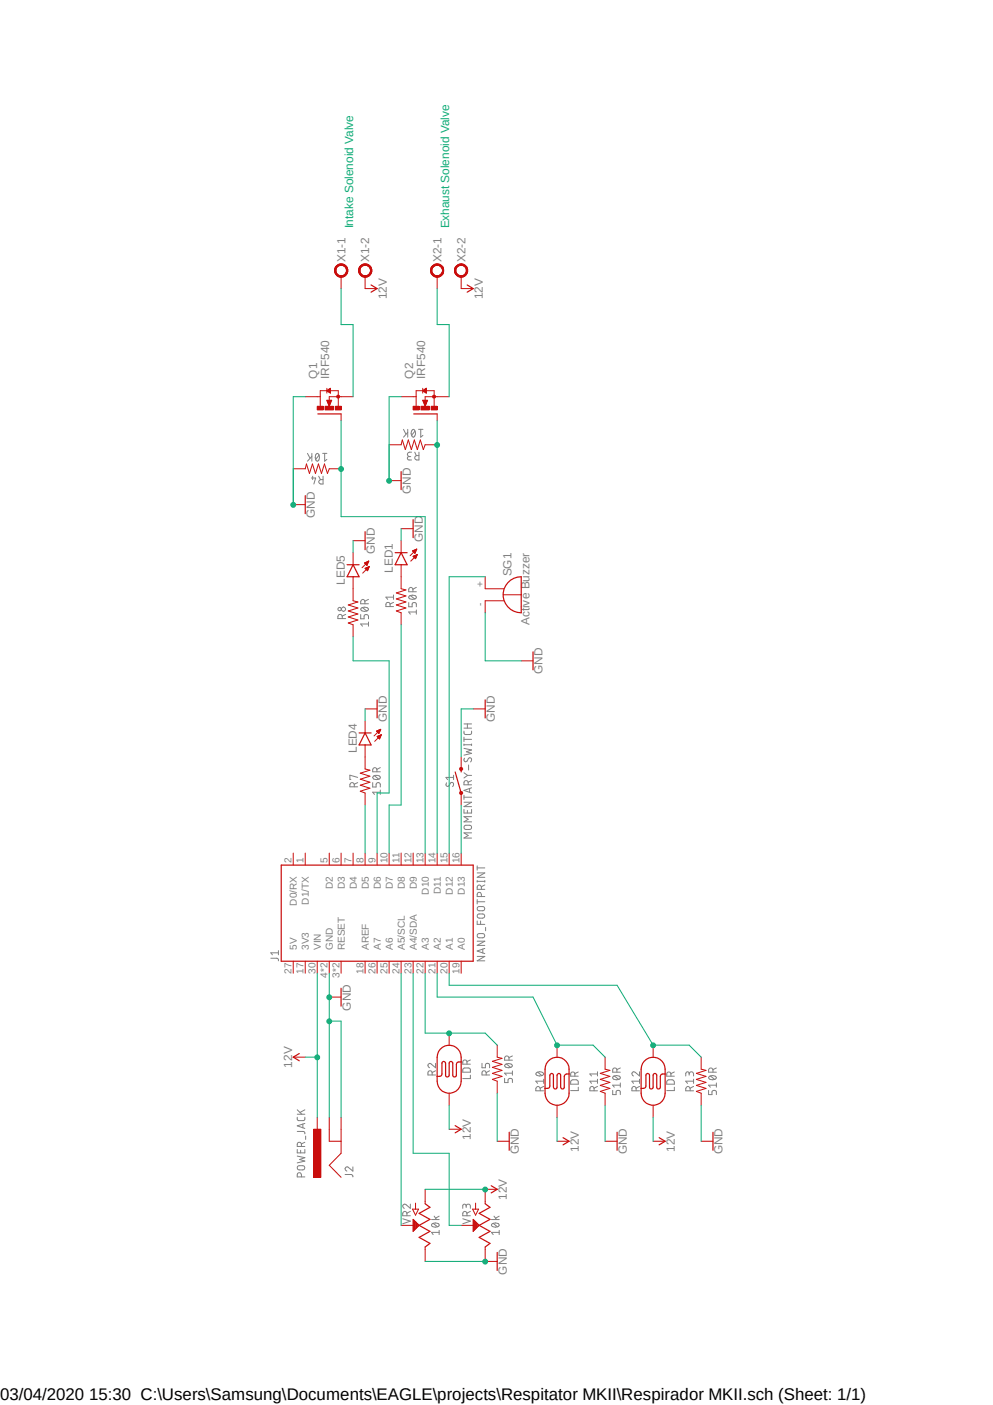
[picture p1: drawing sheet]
<svg xmlns="http://www.w3.org/2000/svg" width="210mm" height="297mm" viewBox="0 0 210 297" stroke-linecap="round" stroke-linejoin="round" font-family="sans-serif">
<path d="M56.4 21l97.1 250M153.5 21l-97.1 250" fill="none" stroke="#fff" stroke-width=".21"/>
<g fill="none" stroke="#808080" stroke-width=".21">
<path d="M65 95.8l.6 1.1M66 95.8v1.7M66 96.5l-1 1M66.9 95.9l.2-.1a.96 .96 0 0 1 0 1.7l-.3-.3-.1-.5zM67.5 96.2l-.7 .9M68.2 95.8h.9M68.7 95.8v1.7l.4-.4M85.3 90.8l.6 1M86.2 90.8v1.6M86.2 91.4l-.9 1M86.9 96.5l-.6 .1a.37 .37 0 0 0-.1 .4 .37 .37 0 0 0 .3 .2h.5M87 95.6h-.4a.47 .47 0 0 0-.5 .5 .47 .47 0 0 0 .5 .4"/>
<path d="M87.2 90.8h.2a.96 .96 0 0 1 0 1.6l-.3-.2a1.13 1.13 0 0 1 .1-1.4zM87.7 95.6l.4 .7M87.8 91.1l-.8 .9M88.5 90.8h1M88.6 95.6v1.6h-.5a.47 .47 0 0 1-.4-.4 .47 .47 0 0 1 .4-.5h.5M89 90.8v1.6l.5-.4M65.9 101h.9l-.4 1.3M66.1 100.7v.7M67.4 100.7l.4 .7M68.3 100.7v1.6h-.4a.47 .47 0 0 1-.5-.4 .47 .47 0 0 1 .5-.5h.4M72.4 130.8v-.5a.47 .47 0 0 0-.5-.4 .47 .47 0 0 0-.4 .4v.5h1.6M73.1 129.9l-.7 .3"/>
<path d="M76.3 129.9v.9h.7v-.5a.49 .49 0 0 1 .5-.4 .49 .49 0 0 1 .4 .4v.5M76.4 128.6l.7-.2a.58 .58 0 0 1 .8 .6l-.8 .2a.56 .56 0 0 1-.7-.6zM76.7 128.4l.9 .8M77.2 127.6v-.4a.45 .45 0 0 0-.5-.5 .45 .45 0 0 0-.4 .5v.4h1.6M77.9 131.9h-1.6l.4 .5M77.9 131.5v.9M77.9 126.7l-.7 .4M82.5 128.2v-.4a.45 .45 0 0 0-.4-.5 .45 .45 0 0 0-.5 .5v.4h1.6M83.2 127.3l-.7 .4M83.2 126.2h-1.6l.4 .5M83.2 125.8v.9M86.4 127.4v.9h.8v-.6a.46 .46 0 0 1 .4-.3 .46 .46 0 0 1 .5 .3v.6"/>
<path d="M86.5 126.1l.7-.3a.58 .58 0 0 1 .8 .6l-.8 .3a.58 .58 0 0 1-.7-.6zM86.8 125.9l.9 .7M87.3 125.1v-.5a.45 .45 0 0 0-.3-.4 .45 .45 0 0 0-.5 .2l-.1 .7h1.7M88.1 129.4h-1.7l.4 .4M88.1 128.9v.9M88.1 124.2l-.8 .3M98.1 154.6l.1 .5 .3 .2 1.1-.1 .1-.6M98.1 155.8v1M98.1 157.3v.3M98.1 158.2l1.6 .3-1.1 .4 1.1 .4-1.6 .3M98.1 157.4h1.6M98.1 156.3h1.6"/>
<path d="M98.1 153.9h1.6M98.1 153h1.6M98.8 153v.9M99.7 157.3v.3M74.9 166.3v-.4a.47 .47 0 0 0-.4-.5 .47 .47 0 0 0-.5 .5v.4h1.6M75.6 164.3l-1.6-.4v.9h.2M75.6 165.4l-.7 .4M78.8 165.4v1h.7l.1-.7 .3-.3 .5 .3v.7M78.9 164.2l.7-.3a.58 .58 0 0 1 .8 .6l-.8 .3a.65 .65 0 0 1-.8-.5zM79.2 164l.9 .7M79.7 163.2v-.5a.44 .44 0 0 0-.3-.4 .44 .44 0 0 0-.5 .2l-.1 .7h1.6M80.4 167.5h-1.6l.4 .4"/>
<path d="M80.4 167v.9M80.4 162.3l-.7 .3M94.4 165.5v.6a.38 .38 0 0 0 .6 0l.2-.5a.37 .37 0 0 1 .5-.2 .37 .37 0 0 1 .2 .4l-.2 .5M95.9 164.3h-1.6l.4 .5M95.9 163.9v.9M98.1 171.1v.8h1.6v-.8M98.1 168.1v.9M98.1 169.6h1.6l-1.6 .9h1.6M98.1 168.5h1.6M98.1 163.4l.8 .5M98.2 174.7a1.3 1.3 0 0 1 1.3-.2 .46 .46 0 0 1 .2 .5 .46 .46 0 0 1-.4 .3h-1l-.1-.2zM98.3 160.3l-.2 .1a.4 .4 0 0 0 .2 .6 .4 .4 0 0 0 .5-.1l.3-.5a.37 .37 0 0 1 .4-.2 .37 .37 0 0 1 .2 .3l-.2 .6"/>
<path d="M98.8 171.3v.6M98.9 163.9l-.8 .6M98.9 163.9h.8M99 165.9v-.7a.46 .46 0 0 0-.5-.2 .46 .46 0 0 0-.4 .4v.5h1.6M99.1 161.7v1.1M99.3 166.7v.8M99.7 176.1h-1.6l.9 .5-.9 .6h1.6M99.7 172.6h-1.6l.9 .6-.9 .5h1.6M99.7 166.5l-1.6 .6 1.6 .5M99.7 165l-.7 .4M100.9 199h1.6l-1.6 .9h1.6M100.9 194.7v.7h1.6"/>
<path d="M100.9 183v.9M100.9 186.1v.4M100.9 190.2v.9M100.9 190.6h1.6M100.9 186.3h1.6M100.9 184.5h1.6l-1.6 1h1.6M100.9 183.5h1.6M101 197.6a1.3 1.3 0 0 1 1.3-.2 .49 .49 0 0 1 0 .8 1.3 1.3 0 0 1-1.3-.2zM101 193.4a1.3 1.3 0 0 1 1.3-.1l.2 .3-.2 .4-.2 .1-1-.1-.1-.1zM101.1 191.7a1.26 1.26 0 0 1 1.3 .2 .44 .44 0 0 1-.3 .6h-1a.49 .49 0 0 1 0-.8zM101.6 194.7v.7M101.8 189.5l-.1-.7a.43 .43 0 0 0-.5-.1 .43 .43 0 0 0-.3 .4v.4h1.6"/>
<path d="M101.8 188v-.5a.45 .45 0 0 0-.3-.4 .45 .45 0 0 0-.5 .2l-.1 .7h1.6M102.5 187.1l-.7 .4M102.5 186.1v.4M102.7 196v.8M57.3 202.6h1.2a.4 .4 0 0 1 .4 .5M58.9 201v.8M58.9 201.4h-1.6l.3 .4M100.9 202.2h1.6l-1.6 .9h1.6M102.1 200.6v.9M102.5 200.5l-1.6 .5 1.6 .6M62.9 239.2h1.2a.38 .38 0 0 1 .4 .5M62.9 236.2v.5l.3 .2h1.1l.2-.7"/>
<path d="M62.9 235.5h1.6M62.9 234.6l.9 .9M64.1 237.6v.8M64.5 237.5l-1.6 .5 1.6 .5M64.5 234.6l-1 .6M91.4 227.2v-.4a.45 .45 0 0 0-.4-.4 .45 .45 0 0 0-.5 .4v.4h1.6M92.1 224.8v.9l-.9-.7a.45 .45 0 0 0-.7 .1 .45 .45 0 0 0 .3 .6M92.1 226.4l-.7 .3M97.9 226a1.3 1.3 0 0 1 1.4-.2l.1 .2 .1 .7h-1.6zM98.8 225v-.5a.45 .45 0 0 0-.5-.4 .45 .45 0 0 0-.4 .4v.5h1.6M99.5 227.3v.7h-1.6M99.5 224.1l-.7 .3"/>
<path d="M101.9 224.8v.9h.8v-.5a.45 .45 0 0 1 .4-.4 .45 .45 0 0 1 .4 .4v.5M102.8 227.2l-.1-.6a.43 .43 0 0 0-.5-.2 .43 .43 0 0 0-.3 .4v.4h1.6M103.5 226.4l-.7 .3M106.7 228v.9h.7v-.6l.4-.3a.4 .4 0 0 1 .6 .3v.6M106.8 225.1l.8-.3a.56 .56 0 0 1 .7 .7l-.7 .2a.78 .78 0 0 1-.9-.4zM107.1 224.9l.9 .7M107.7 224.1v-.5a.47 .47 0 0 0-.5-.4 .47 .47 0 0 0-.5 .4v.5h1.7M108.4 226.4v.9M108.4 226.9h-1.7l.4 .4M108.4 223.2l-.7 .4M113.4 226.8l.7-.2a.74 .74 0 0 1 .9 .4 1.02 1.02 0 0 1-1.7 0zM113.7 226.7l.9 .7"/>
<path d="M114.3 230.6v-.5a.47 .47 0 0 0-.5-.4 .47 .47 0 0 0-.5 .4v.5h1.7M115 229.7l-.7 .3M115 228.6h-1.7l.4 .4M115 228.1v.9M120.9 228.3h1.2l.2 .2v.7h-1.6v-.7zM121.6 227.5v-.4a.45 .45 0 0 0-.5-.5 .45 .45 0 0 0-.4 .5v.4h1.6M122.3 229.8v.7h-1.6M122.3 226.6l-.7 .3M125.6 230.6v-.5a.45 .45 0 0 0-.3-.4 .45 .45 0 0 0-.5 .2v.7h1.6M126.4 228.6h-1.6l.3 .4M126.4 229.7l-.8 .3M126.4 226.6v.9"/>
<path d="M126.4 228.1v.9M126.4 227h-1.6l.3 .5M129.6 230.5v.9h.7v-.6a.46 .46 0 0 1 .4-.3 .46 .46 0 0 1 .5 .3v.6M129.6 227.6l.8-.2a.58 .58 0 0 1 .7 .6l-.7 .3a.58 .58 0 0 1-.8-.7zM129.9 227.5l1 .7M130.5 226.7l-.1-.7a.46 .46 0 0 0-.5-.2 .46 .46 0 0 0-.3 .4v.5h1.6M131.2 228.9v.9M131.2 229.4h-1.6l.3 .4M131.2 225.8l-.7 .3M134.5 230.6v-.5a.45 .45 0 0 0-.3-.4 .45 .45 0 0 0-.5 .2l-.1 .7h1.7M135.3 226.6v.9l-.9-.8a.44 .44 0 0 0-.7 .1 .44 .44 0 0 0 .3 .7M135.3 228.6h-1.7l.4 .4"/>
<path d="M135.3 229.7l-.8 .3M135.3 228.1v.9M141.1 228.5l.3-.2h1l.2 .4v.5h-1.6zM141.9 227.5l-.1-.7a.43 .43 0 0 0-.5-.2 .43 .43 0 0 0-.3 .5v.4h1.6M142.6 229.8v.7h-1.6M142.6 226.6l-.7 .3M145.8 227a.47 .47 0 0 1 .4-.4 .47 .47 0 0 1 .5 .4v.5M145.8 227.3v-.4a.36 .36 0 0 0-.4-.3 .36 .36 0 0 0-.4 .3v.6M146 230.6v-.5a.47 .47 0 0 0-.5-.4 .47 .47 0 0 0-.5 .4v.5h1.7M146.7 228.6h-1.7l.4 .4M146.7 229.7l-.7 .3M146.7 228.1v.9"/>
<path d="M149.9 230.5v.9h.7v-.7l.4-.2 .5 .2v.7M149.9 227.6l.8-.2a.74 .74 0 0 1 .8 .4 1.02 1.02 0 0 1-1.6 0zM150.2 227.5l.9 .7M150.8 226.7v-.5a.47 .47 0 0 0-.5-.4 .47 .47 0 0 0-.4 .4v.5h1.6M151.5 229.4h-1.6l.3 .4M151.5 228.9v.9M151.5 225.8l-.7 .3M62.9 243v.7h1.6v-.7M62.9 244.4l1.6 .3-1.1 .4 1.1 .3-1.6 .4M62.9 246.6a1.3 1.3 0 0 1 1.4-.1 .46 .46 0 0 1 .2 .5 .46 .46 0 0 1-.5 .3h-.9l-.2-.2zM63.6 243.2v.5M63.8 248.8l-.1-.7a.43 .43 0 0 0-.5-.2 .43 .43 0 0 0-.3 .5v.4h1.6"/>
<path d="M63.8 242.4l-.1-.7a.43 .43 0 0 0-.5-.2 .43 .43 0 0 0-.3 .4v.5h1.6M64.5 241.5l-.7 .3M64.6 240.2v.7M73 248.3h1.4l.2 .5M74.6 246.7v.9l-.9-.8a.44 .44 0 0 0-.7 .1 .44 .44 0 0 0 .4 .7M85.2 257.6l1.6 .5-1.6 .6M86.1 257v-.5a.45 .45 0 0 0-.4-.4 .45 .45 0 0 0-.5 .2v.7h1.6M86.8 254.6v.8l-.9-.7a.44 .44 0 0 0-.7 .1 .44 .44 0 0 0 .3 .6M86.8 256.1l-.7 .4M91.3 257.8h1.6M91.3 258.8l.8-.3a.58 .58 0 0 1 .7 .7l-.7 .2a.58 .58 0 0 1-.8-.6zM91.6 258.6l.9 .7"/>
<path d="M91.8 257.1l.5 .7M92.9 257.1l-.8 .4M97.9 257.6l1.6 .5-1.6 .6M98.6 255v-.2a.46 .46 0 0 1 .5-.2 .46 .46 0 0 1 .4 .4v.4M98.6 255.3v-.4a.36 .36 0 0 0-.4-.4 .36 .36 0 0 0-.3 .4v.5M98.8 257v-.5a.45 .45 0 0 0-.4-.4 .45 .45 0 0 0-.5 .2v.7h1.6M99.5 256.1l-.7 .4M103.9 257.8h1.7M104 258.8l.8-.3a.65 .65 0 0 1 .8 .5 1.02 1.02 0 0 1-1.7 0zM104.3 258.6l.9 .7M104.5 257.1l.5 .7M105.6 257.1l-.8 .4"/>
<path d="M92.9 260.5h-1.6l.3 .5M92.9 260.1v.9M105.6 260.5h-1.7l.4 .5M105.6 260.1v.9"/>
<circle cx="71.8" cy="128.8" r=".37"/>
<circle cx="72.6" cy="128.8" r=".45"/>
</g>
<g fill="none" stroke="#c90d0c" stroke-width=".21">
<path d="M67.1 83.9h.6M69.1 82.1v1M69.1 82.6h-1.4v3.3M69.8 82.6h1.7v3.3M72.1 87.5v1.4M72.1 83.9h-2.5v.9M62 180.3v2.6M64.6 180.3v2.6M69.6 180.3v2.6M72.1 180.3v2.6M74.7 180.3v2.6M77.2 180.3v2.6"/>
<path d="M79.8 180.3v2.6M82.3 180.3v2.6M84.8 180.3v2.6M87.4 180.3v2.6M89.9 180.3v2.6M92.5 180.3v2.6M95 180.3v2.6M97.5 180.3v2.6M62 203.2v2.5M64.6 203.2v2.5M67.1 203.2v2.5M69.6 203.2v2.5"/>
<path d="M72.1 203.2v2.5M77.2 203.2v2.5M79.8 203.2v2.5M82.3 203.2v2.5M84.8 203.2v2.5M87.4 203.2v2.5M89.9 203.2v2.5M92.5 203.2v2.5M95 203.2v2.5M97.5 203.2v2.5"/>
</g>
<path d="M67.2 87.5h4.9M59.5 182.9h40.6v20.3h-40.6z" fill="none" stroke="#c90d0c" stroke-width=".25"/>
<path d="M71.3 83.6h.5v.5h-.5z" fill-rule="evenodd" fill="#c90d0c"/>
<path d="M71.3 83.6h.5v.5h-.5z" fill="none" stroke="#c90d0c" stroke-width=".21"/>
<path d="M70.9 85.9h1.3v.8h-1.3z" fill-rule="evenodd" fill="#c90d0c"/>
<path d="M70.9 85.9h1.3v.8h-1.3z" fill="none" stroke="#c90d0c" stroke-width=".21"/>
<path d="M67.1 85.9h1.3v.8h-1.3z" fill-rule="evenodd" fill="#c90d0c"/>
<path d="M67.1 85.9h1.3v.8h-1.3z" fill="none" stroke="#c90d0c" stroke-width=".21"/>
<path d="M68.7 85.9h1.8v.8h-1.8z" fill-rule="evenodd" fill="#c90d0c"/>
<g fill="none" stroke="#c90d0c" stroke-width=".21">
<path d="M62 99.1h2.6l.2-1 .6 2 .7-2 .6 2 .7-2 .6 2 .6-2 .7 2 .3-1h2.5M64.6 83.9h2.5M68.7 85.9h1.8v.8h-1.8zM69.1 84.6h1l-.5 1.3zM69.1 82.6l.8-.5v1zM69.2 82.5v.1M69.2 84.6v.2M69.3 82.5v.2M69.3 84.6v.4M69.4 82.4v.4M69.4 84.6v.7M69.5 82.3v.5"/>
<path d="M69.5 84.6v.9M69.6 82.3v.6M69.6 84.6v1.1M69.6 82.2v.7M69.6 84.6v1.2M69.7 82.2v.8M69.7 84.6v1M69.8 82.1v1M69.8 84.6v.8M69.9 84.6v.6M70 84.6v.3M70.1 84.6v.1"/>
<path d="M72.1 83.9h2.6M62 106.7h2.6M100.1 149.9h2.5M69.6 210.8h2.5M69.6 238.7v2.6h2.5M72.1 238.7v5.1l-2.5 2.5 2.5 2.6"/>
</g>
<path d="M64.6 104.8v3.8M102.6 148v3.8M72.1 208.9v3.8" fill="none" stroke="#c90d0c" stroke-width=".25"/>
<path d="M66.3 238.7h1.6v10.2h-1.6z" fill-rule="evenodd" fill="#c90d0c"/>
<path d="M66.3 238.7h1.6v10.2h-1.6zM67.1 236.2v2.5M69.6 236.2v2.5M72.1 236.2v2.5" fill="none" stroke="#c90d0c" stroke-width=".21"/>
<path d="M71.2 56.1a1.4 1.4 0 0 1 2.3 .6 1.4 1.4 0 0 1-1.4 1.9v-.3a1.13 1.13 0 0 1-1-1.5 1.13 1.13 0 0 1 1.8-.4 1.13 1.13 0 0 1-.3 1.9h-.5v.3a1.4 1.4 0 0 1-1.2-.9 1.4 1.4 0 0 1 .3-1.6z" fill-rule="evenodd" fill="#c90d0c"/>
<path d="M71.2 56.1a1.4 1.4 0 0 1 2.3 .6 1.4 1.4 0 0 1-1.4 1.9v-.3a1.13 1.13 0 0 1-1-1.5 1.13 1.13 0 0 1 1.8-.4 1.13 1.13 0 0 1-.3 1.9h-.5v.3a1.4 1.4 0 0 1-1.2-.9 1.4 1.4 0 0 1 .3-1.6z" fill="none" stroke="#c90d0c" stroke-width=".21"/>
<path d="M71.2 56.1a1.4 1.4 0 0 1 2.3 .6 1.4 1.4 0 0 1-1.4 1.9v-.3a1.13 1.13 0 0 1-1-1.5 1.13 1.13 0 0 1 1.8-.4 1.13 1.13 0 0 1-.3 1.9h-.5v.3a1.4 1.4 0 0 1-1.2-.9 1.4 1.4 0 0 1 .3-1.6z" fill-rule="evenodd" fill="#c90d0c"/>
<path d="M71.2 56.1a1.4 1.4 0 0 1 2.3 .6 1.4 1.4 0 0 1-1.4 1.9v-.3a1.13 1.13 0 0 1-1-1.5 1.13 1.13 0 0 1 1.8-.4 1.13 1.13 0 0 1-.3 1.9h-.5v.3a1.4 1.4 0 0 1-1.2-.9 1.4 1.4 0 0 1 .3-1.6z" fill="none" stroke="#c90d0c" stroke-width=".21"/>
<path d="M71.2 56.1a1.4 1.4 0 0 1 2.3 .6 1.4 1.4 0 0 1-1.4 1.9v-.3a1.13 1.13 0 0 1-1-1.5 1.13 1.13 0 0 1 1.8-.4 1.13 1.13 0 0 1-.3 1.9h-.5v.3a1.4 1.4 0 0 1-1.2-.9 1.4 1.4 0 0 1 .3-1.6z" fill-rule="evenodd" fill="#c90d0c"/>
<path d="M71.2 56.1a1.4 1.4 0 0 1 2.3 .6 1.4 1.4 0 0 1-1.4 1.9v-.3a1.13 1.13 0 0 1-1-1.5 1.13 1.13 0 0 1 1.8-.4 1.13 1.13 0 0 1-.3 1.9h-.5v.3a1.4 1.4 0 0 1-1.2-.9 1.4 1.4 0 0 1 .3-1.6zM72.1 58.5v2.5" fill="none" stroke="#c90d0c" stroke-width=".21"/>
<path d="M76.3 56.1a1.4 1.4 0 0 1 2.3 .6 1.4 1.4 0 0 1-1.4 1.9v-.3a1.13 1.13 0 0 1-1-1.5 1.13 1.13 0 0 1 1.8-.4 1.13 1.13 0 0 1-.4 1.9h-.4v.3a1.4 1.4 0 0 1-1.3-.9 1.4 1.4 0 0 1 .4-1.6z" fill-rule="evenodd" fill="#c90d0c"/>
<path d="M76.3 56.1a1.4 1.4 0 0 1 2.3 .6 1.4 1.4 0 0 1-1.4 1.9v-.3a1.13 1.13 0 0 1-1-1.5 1.13 1.13 0 0 1 1.8-.4 1.13 1.13 0 0 1-.4 1.9h-.4v.3a1.4 1.4 0 0 1-1.3-.9 1.4 1.4 0 0 1 .4-1.6z" fill="none" stroke="#c90d0c" stroke-width=".21"/>
<path d="M76.3 56.1a1.4 1.4 0 0 1 2.3 .6 1.4 1.4 0 0 1-1.4 1.9v-.3a1.13 1.13 0 0 1-1-1.5 1.13 1.13 0 0 1 1.8-.4 1.13 1.13 0 0 1-.4 1.9h-.4v.3a1.4 1.4 0 0 1-1.3-.9 1.4 1.4 0 0 1 .4-1.6z" fill-rule="evenodd" fill="#c90d0c"/>
<path d="M76.3 56.1a1.4 1.4 0 0 1 2.3 .6 1.4 1.4 0 0 1-1.4 1.9v-.3a1.13 1.13 0 0 1-1-1.5 1.13 1.13 0 0 1 1.8-.4 1.13 1.13 0 0 1-.4 1.9h-.4v.3a1.4 1.4 0 0 1-1.3-.9 1.4 1.4 0 0 1 .4-1.6z" fill="none" stroke="#c90d0c" stroke-width=".21"/>
<path d="M76.3 56.1a1.4 1.4 0 0 1 2.3 .6 1.4 1.4 0 0 1-1.4 1.9v-.3a1.13 1.13 0 0 1-1-1.5 1.13 1.13 0 0 1 1.8-.4 1.13 1.13 0 0 1-.4 1.9h-.4v.3a1.4 1.4 0 0 1-1.3-.9 1.4 1.4 0 0 1 .4-1.6z" fill-rule="evenodd" fill="#c90d0c"/>
<path d="M76.3 56.1a1.4 1.4 0 0 1 2.3 .6 1.4 1.4 0 0 1-1.4 1.9v-.3a1.13 1.13 0 0 1-1-1.5 1.13 1.13 0 0 1 1.8-.4 1.13 1.13 0 0 1-.4 1.9h-.4v.3a1.4 1.4 0 0 1-1.3-.9 1.4 1.4 0 0 1 .4-1.6zM77.2 58.5v2.5" fill="none" stroke="#c90d0c" stroke-width=".21"/>
<path d="M96.3 163.2l1.2 4.4M97.5 162.6v.6" fill="none" stroke="#c90d0c" stroke-width=".25"/>
<path d="M97.3 167.4h.4l.2 .2-.2 .3-.2 .1-.2-.1z" fill-rule="evenodd" fill="#c90d0c"/>
<path d="M97.3 167.4h.4l.2 .2-.2 .3-.2 .1-.2-.1z" fill="none" stroke="#c90d0c" stroke-width=".21"/>
<path d="M97.3 162.3h.4l.2 .3-.2 .2-.2 .1-.2-.1z" fill-rule="evenodd" fill="#c90d0c"/>
<path d="M77.2 61h2.6M87.4 83.9h.6M89.4 82.1v1M89.4 82.6h-1.4v3.3M90 82.6h1.8v3.3M92.5 87.5v1.4M92.5 83.9h-2.6v.9M97.3 162.3h.4l.2 .3-.2 .2-.2 .1-.2-.1zM97.5 160v2.6M97.5 167.6v2.6" fill="none" stroke="#c90d0c" stroke-width=".21"/>
<path d="M78.5 60.2l1.3 .8-1.3 .8M87.5 87.5h5" fill="none" stroke="#c90d0c" stroke-width=".25"/>
<path d="M91.6 83.6h.4l.2 .3-.2 .2h-.4z" fill-rule="evenodd" fill="#c90d0c"/>
<path d="M91.6 83.6h.4l.2 .3-.2 .2h-.4z" fill="none" stroke="#c90d0c" stroke-width=".21"/>
<path d="M91.2 85.9h1.3v.8h-1.3z" fill-rule="evenodd" fill="#c90d0c"/>
<path d="M91.2 85.9h1.3v.8h-1.3z" fill="none" stroke="#c90d0c" stroke-width=".21"/>
<path d="M87.4 85.9h1.2v.8h-1.2z" fill-rule="evenodd" fill="#c90d0c"/>
<path d="M87.4 85.9h1.2v.8h-1.2z" fill="none" stroke="#c90d0c" stroke-width=".21"/>
<path d="M89 85.9h1.8v.8h-1.8z" fill-rule="evenodd" fill="#c90d0c"/>
<g fill="none" stroke="#c90d0c" stroke-width=".21">
<path d="M82.3 94h2.5l.3-1 .6 2 .7-2 .6 2 .6-2 .7 2 .6-2 .6 2 .4-1h2.6M84.8 83.9h2.6M89 85.9h1.8v.8h-1.8zM89.4 84.6l.5 1.3 .5-1.3M89.4 84.6h1M89.4 82.6l.7-.5 .1 1zM89.4 82.5v.1M89.4 84.6v.1M89.5 82.5v.1M89.5 84.6v.3M89.6 82.5v.2M89.6 84.6v.5"/>
<path d="M89.7 82.4v.4M89.7 84.6v.7M89.8 82.3v.5M89.8 84.6v1M89.9 82.3v.6M89.9 84.6v1.2M90 82.2v.7M90 84.6v1.2M90 82.2v.8M90 84.6v1M90.1 84.6v.7M90.2 84.6v.5"/>
<path d="M90.3 84.6v.3M90.4 84.6v.1M92.5 83.9h2.5M82.3 101.6h2.5"/>
</g>
<path d="M84.8 99.7v3.8" fill="none" stroke="#c90d0c" stroke-width=".25"/>
<path d="M91.2 56.5a1.41 1.41 0 0 1 2.5 0 1.41 1.41 0 0 1-1.2 2.1v-.3a1.13 1.13 0 0 1-1.1-1.5 1.13 1.13 0 0 1 1.8-.4 1.13 1.13 0 0 1-.4 1.9h-.3v.3a1.42 1.42 0 0 1-1.3-2.1z" fill-rule="evenodd" fill="#c90d0c"/>
<path d="M91.2 56.5a1.41 1.41 0 0 1 2.5 0 1.41 1.41 0 0 1-1.2 2.1v-.3a1.13 1.13 0 0 1-1.1-1.5 1.13 1.13 0 0 1 1.8-.4 1.13 1.13 0 0 1-.4 1.9h-.3v.3a1.42 1.42 0 0 1-1.3-2.1z" fill="none" stroke="#c90d0c" stroke-width=".21"/>
<path d="M91.2 56.5a1.41 1.41 0 0 1 2.5 0 1.41 1.41 0 0 1-1.2 2.1v-.3a1.13 1.13 0 0 1-1.1-1.5 1.13 1.13 0 0 1 1.8-.4 1.13 1.13 0 0 1-.4 1.9h-.3v.3a1.42 1.42 0 0 1-1.3-2.1z" fill-rule="evenodd" fill="#c90d0c"/>
<path d="M91.2 56.5a1.41 1.41 0 0 1 2.5 0 1.41 1.41 0 0 1-1.2 2.1v-.3a1.13 1.13 0 0 1-1.1-1.5 1.13 1.13 0 0 1 1.8-.4 1.13 1.13 0 0 1-.4 1.9h-.3v.3a1.42 1.42 0 0 1-1.3-2.1z" fill="none" stroke="#c90d0c" stroke-width=".21"/>
<path d="M91.2 56.5a1.41 1.41 0 0 1 2.5 0 1.41 1.41 0 0 1-1.2 2.1v-.3a1.13 1.13 0 0 1-1.1-1.5 1.13 1.13 0 0 1 1.8-.4 1.13 1.13 0 0 1-.4 1.9h-.3v.3a1.42 1.42 0 0 1-1.3-2.1z" fill-rule="evenodd" fill="#c90d0c"/>
<path d="M91.2 56.5a1.41 1.41 0 0 1 2.5 0 1.41 1.41 0 0 1-1.2 2.1v-.3a1.13 1.13 0 0 1-1.1-1.5 1.13 1.13 0 0 1 1.8-.4 1.13 1.13 0 0 1-.4 1.9h-.3v.3a1.42 1.42 0 0 1-1.3-2.1zM92.5 58.5v2.5" fill="none" stroke="#c90d0c" stroke-width=".21"/>
<path d="M96.3 56.5a1.4 1.4 0 0 1 2.4 0 1.4 1.4 0 0 1-1.2 2.1v-.3a1.13 1.13 0 0 1-1.1-1.5 1.13 1.13 0 0 1 1.9-.4 1.13 1.13 0 0 1-.4 1.9h-.4v.3a1.42 1.42 0 0 1-1.2-2.1z" fill-rule="evenodd" fill="#c90d0c"/>
<path d="M96.3 56.5a1.4 1.4 0 0 1 2.4 0 1.4 1.4 0 0 1-1.2 2.1v-.3a1.13 1.13 0 0 1-1.1-1.5 1.13 1.13 0 0 1 1.9-.4 1.13 1.13 0 0 1-.4 1.9h-.4v.3a1.42 1.42 0 0 1-1.2-2.1z" fill="none" stroke="#c90d0c" stroke-width=".21"/>
<path d="M96.3 56.5a1.4 1.4 0 0 1 2.4 0 1.4 1.4 0 0 1-1.2 2.1v-.3a1.13 1.13 0 0 1-1.1-1.5 1.13 1.13 0 0 1 1.9-.4 1.13 1.13 0 0 1-.4 1.9h-.4v.3a1.42 1.42 0 0 1-1.2-2.1z" fill-rule="evenodd" fill="#c90d0c"/>
<path d="M96.3 56.5a1.4 1.4 0 0 1 2.4 0 1.4 1.4 0 0 1-1.2 2.1v-.3a1.13 1.13 0 0 1-1.1-1.5 1.13 1.13 0 0 1 1.9-.4 1.13 1.13 0 0 1-.4 1.9h-.4v.3a1.42 1.42 0 0 1-1.2-2.1z" fill="none" stroke="#c90d0c" stroke-width=".21"/>
<path d="M96.3 56.5a1.4 1.4 0 0 1 2.4 0 1.4 1.4 0 0 1-1.2 2.1v-.3a1.13 1.13 0 0 1-1.1-1.5 1.13 1.13 0 0 1 1.9-.4 1.13 1.13 0 0 1-.4 1.9h-.4v.3a1.42 1.42 0 0 1-1.2-2.1z" fill-rule="evenodd" fill="#c90d0c"/>
<g fill="none" stroke="#c90d0c" stroke-width=".21">
<path d="M96.3 56.5a1.4 1.4 0 0 1 2.4 0 1.4 1.4 0 0 1-1.2 2.1v-.3a1.13 1.13 0 0 1-1.1-1.5 1.13 1.13 0 0 1 1.9-.4 1.13 1.13 0 0 1-.4 1.9h-.4v.3a1.42 1.42 0 0 1-1.2-2.1zM97.5 58.5v2.5h2.6M74.7 116.8v2.6M74.7 114.3h2.5M77.2 119v.1M77.3 119v.2M77.3 118.9v.4M77.4 118.9v.4M77.6 118.8v.7M77.6 120v.6M77.7 118.7v.6M77.7 119.9v.7"/>
<path d="M77.8 118.7v.4M77.8 119.9v.6M77.9 118.7v.2M77.9 119.9v.4M78 118.6l-1.4 1.4M78 118.6v.1M78 119.8v.3M78 118.6l-.4 .9M78 118.6l-.9 .4 .5 .5M78.1 119.8v.1M78.1 119.8l-1.4 1.4M78.1 119.8l-.4 .8"/>
<path d="M78.1 119.8l-.9 .3 .5 .5M84.8 114.3v2.5M84.8 119.4v5.1l1.1 .2-2.1 .6 2.1 .7-2.1 .6 2.1 .7-2.1 .6 2.1 .6-2.1 .7 1 .3v2.6M84.8 111.8h2.6M87.3 116.5h.1M87.4 117.6l.9-.4-.4 .9zM87.4 116.4v.2M87.5 116.4v.3M87.5 117.6v.1M87.5 116.3v.5M87.5 117.5v.3M87.7 116.3v.6"/>
<path d="M87.7 117.5v.4M87.8 116.2v.8M87.8 117.5v.5M87.8 116.2v.6M87.8 117.4v.7M87.9 116.2v.4M87.9 117.4v.7M88 116.2v.2M88 117.3v.6M88.1 116.1v.1M88.1 117.3v.3M88.1 116.1l-1.4 1.4"/>
<path d="M88.1 116.1l-.3 .9M88.1 116.1l-.9 .4 .6 .5M88.2 117.3v.1M88.3 117.2l-1.4 1.4M74.7 121.9v5.1l1 .3-2 .6 2 .6-2 .7 2 .6-2 .6 2 .7-2 .6 1 .4v2.5M77.3 120.1v.1M77.3 120.1v.2M77.4 120.1v.3M77.6 120v.5M102.6 121.9v2.6h4M106.4 125.7h3.8M106.6 127h-4v2.5"/>
<path d="M110.2 139.7h2.5M77.2 152.4v2.5M77.2 157.5v5.1l1 .2-2 .6 2 .7-2 .6 2 .7-2 .6 2 .6-2 .7 1 .3v2.6M77.2 149.9h2.6M79.6 154.6l.9-.4-.4 .9zM79.7 154.6h.1M79.8 155.7l.8-.4-.3 .9zM79.8 154.5v.2M79.8 154.5v.3M79.8 155.7v.1M79.9 154.4v.5M79.9 155.6v.3"/>
<path d="M80 154.4v.5M80 155.6v.4M80.1 154.3v.7M80.1 155.6v.4M80.2 154.3v.6M80.2 155.5v.6M80.3 154.3v.4M80.3 155.5v.7M80.4 154.3v.2M80.4 155.4v.6M80.5 154.2v.1M80.5 155.4v.4"/>
<path d="M80.5 154.2l-1.4 1.4M80.6 155.4v.2M80.6 155.3l-1.4 1.4M80.6 155.3v.1M95 218.4v2.5M62 223.5h2.6M95 231.1v2.5M95 238.7h2.5M105.2 220.9v2.6l1 .2-2.1 .7 2.1 .6-2.1 .6 2.1 .7-2.1 .6 2.1 .6-2.1 .7 1.1 .4v2.5M117.8 220.9v2.6M117.8 233.6v2.6M128 223.5v2.5l1 .3-2 .6 2 .6-2 .7 2 .6-2 .6 2 .7-2 .6 1 .4v2.5"/>
<path d="M138.1 220.9v2.6M138.1 233.6v2.6M148.3 223.5v2.5l1 .3-2 .6 2 .6-2 .7 2 .6-2 .6 2 .7-2 .6 1 .4v2.5M84.8 259h2.6M87.2 255.6h1.3l-.6 1.3zM87.4 257.8l1.2 1.2-1.2 1.3zM87.5 257.9v2.2M87.7 258.1v1.9M87.8 258.2v1.6M87.9 254.3v1.3M88 258.4v1.3M88.1 258.5v1.1"/>
<path d="M88.3 258.7v.7M88.4 258.8v.5M88.5 258.9v.3M89.9 251.4v3.1M97.5 259h2.6M99.9 255.6h1.3l-.6 1.3zM100.1 257.8l1.2 1.2-1.2 1.3zM100.1 257.8v2.5M100.2 257.9v2.2M100.4 258.1v1.9M100.5 258.2v1.6M100.6 254.3v1.3"/>
<path d="M100.7 258.4v1.3M100.8 258.5v1.1M100.9 258.7v.7M101.1 258.8v.5M101.2 258.9v.3M105.2 251.4h-2.6v3.1M105.2 241.3h2.5M117.8 241.3h2.6M128 241.3h2.5M138.1 241.3h2.6M148.3 241.3h2.5M89.9 263.6v3.1"/>
<path d="M102.6 263.6v3.1h2.6"/>
</g>
<g fill="none" stroke="#c90d0c" stroke-width=".25">
<path d="M98.8 60.2l1.3 .8-1.3 .8M73.4 119.4h2.5M74.7 119.4l1.2 2.5h-2.5zM77.2 112.4v3.8M83.6 116.8h2.5M84.8 116.8l1.3 2.6h-2.5zM87.4 109.9v3.8M107.4 123.2a3.8 3.8 0 0 1 2.8-1.3v7.6a3.8 3.8 0 0 1-3.4-2.2 3.8 3.8 0 0 1 .6-4.1zM112.7 137.8v3.8M75.9 154.9h2.6M77.2 154.9l1.3 2.6h-2.6zM79.8 148v3.8"/>
<path d="M63.3 222.7l-1.3 .8 1.3 .7M93.1 221.8a2.53 2.53 0 0 1 2.8-.7 2.53 2.53 0 0 1 1.6 2.4v5.1a2.54 2.54 0 0 1-2.5 2.5 2.54 2.54 0 0 1-2.5-2.5v-5.1l.3-1.2zM96.3 238l1.2 .7-1.2 .8M97.5 224.5h-.7l-.2 .3-.1 2.5a.38 .38 0 0 1-.4 .4 .38 .38 0 0 1-.3-.4v-2.6a.4 .4 0 0 0-.3-.3 .4 .4 0 0 0-.5 .2v2.7a.38 .38 0 0 1-.4 .4 .38 .38 0 0 1-.4-.4v-2.6a.4 .4 0 0 0-.3-.3 .4 .4 0 0 0-.4 .2l-.1 2.6-.2 .3h-.7M107.7 239.4v3.8M115.9 224.4a2.52 2.52 0 0 1 2.8-.8 2.52 2.52 0 0 1 1.7 2.4v5.1a2.54 2.54 0 0 1-2.6 2.6 2.54 2.54 0 0 1-2.5-2.6v-5.1l.3-1.2zM120.4 227l-.7 .1-.3 .3-.1 2.6a.4 .4 0 0 1-.4 .2 .4 .4 0 0 1-.3-.4v-2.5l-.2-.3a.41 .41 0 0 0-.6 .3v2.7a.4 .4 0 0 1-.5 .2 .4 .4 0 0 1-.2-.4v-2.5l-.2-.3a.41 .41 0 0 0-.6 .3v2.3a.45 .45 0 0 1-.5 .5h-.5M130.5 239.4v3.8M136.2 224.4a2.53 2.53 0 0 1 2.8-.8 2.53 2.53 0 0 1 1.7 2.4v5.1a2.54 2.54 0 0 1-2.6 2.6 2.54 2.54 0 0 1-2.5-2.6v-5.1l.3-1.2zM140.7 227l-.7 .1-.3 .3v2.4a.38 .38 0 0 1-.4 .4 .38 .38 0 0 1-.4-.4v-2.5a.4 .4 0 0 0-.3-.3 .4 .4 0 0 0-.4 .1l-.1 2.7a.38 .38 0 0 1-.3 .4 .38 .38 0 0 1-.4-.4v-2.5a.4 .4 0 0 0-.3-.3 .4 .4 0 0 0-.4 .1l-.1 2.7-.3 .2-.7 .1M150.8 239.4v3.8M89.9 254.5l1 .7-2.3 1.3 2.3 1.3-2.3 1.2 2.3 1.3-2.3 1.3 2.3 1.2-1 .8"/>
<path d="M102.6 254.5l1 .7-2.3 1.3 2.3 1.3-2.3 1.2 2.3 1.3-2.3 1.3 2.3 1.2-1 .8M103.9 250.7l1.3 .7-1.3 .8M119.1 240.5l1.3 .8-1.3 .7M139.4 240.5l1.3 .8-1.3 .7M105.2 264.8v3.8"/>
</g>
<path d="M64.6 83.9h-2.6v22.8" fill="none" stroke="#0dab76" stroke-width=".21"/>
<circle cx="62" cy="106.7" r=".51" fill="#0dab76"/>
<g fill="none" stroke="#0dab76" stroke-width=".21">
<path d="M100.1 149.9h-2.6v10.1M69.6 205.7v10.2"/>
<circle cx="62" cy="106.7" r=".51"/>
</g>
<circle cx="69.6" cy="210.8" r=".51" fill="#0dab76"/>
<g fill="none" stroke="#0dab76" stroke-width=".21">
<path d="M69.6 236.2v-20.3h2.5v20.3"/>
<circle cx="69.6" cy="210.8" r=".51"/>
</g>
<circle cx="69.6" cy="215.9" r=".51" fill="#0dab76"/>
<g fill="none" stroke="#0dab76" stroke-width=".21">
<path d="M84.8 83.9h-2.5v17.7"/>
<circle cx="69.6" cy="215.9" r=".51"/>
</g>
<circle cx="82.3" cy="101.6" r=".51" fill="#0dab76"/>
<g fill="none" stroke="#0dab76" stroke-width=".21">
<path d="M74.7 114.3v2.5M84.8 111.8v2.5M102.6 129.5v10.2h7.6M77.2 149.9v2.5M105.2 231.1v10.2M128 233.6v7.7M148.3 233.6v7.7M89.9 266.7h12.7"/>
<circle cx="82.3" cy="101.6" r=".51"/>
</g>
<circle cx="102.6" cy="266.7" r=".51" fill="#0dab76"/>
<g fill="none" stroke="#0dab76" stroke-width=".21">
<path d="M97.5 170.2v10.1M95 233.6v5.1M117.8 236.2v5.1M138.1 236.2v5.1M89.9 251.4h12.7"/>
<circle cx="102.6" cy="266.7" r=".51"/>
</g>
<circle cx="102.6" cy="251.5" r=".51" fill="#0dab76"/>
<g fill="none" stroke="#0dab76" stroke-width=".21">
<path d="M67.1 205.7v30.5M64.6 223.5h2.5"/>
<circle cx="102.6" cy="251.5" r=".51"/>
</g>
<circle cx="67.1" cy="223.5" r=".51" fill="#0dab76"/>
<g fill="none" stroke="#0dab76" stroke-width=".21">
<path d="M72.1 61v7.6h2.6v15.3M92.5 88.9v5.1"/>
<circle cx="67.1" cy="223.5" r=".51"/>
</g>
<circle cx="92.5" cy="94.1" r=".51" fill="#0dab76"/>
<g fill="none" stroke="#0dab76" stroke-width=".21">
<path d="M92.5 61v7.6h2.5v15.3M72.1 88.9v20.3h17.8v71.1M92.5 94v86.3M102.6 121.9h-7.6v58.4"/>
<circle cx="92.5" cy="94.1" r=".51"/>
</g>
<circle cx="72.1" cy="99.1" r=".51" fill="#0dab76"/>
<g fill="none" stroke="#0dab76" stroke-width=".21">
<path d="M74.7 134.6v5.1h7.6v27.9h-2.5v12.7M84.8 132.1v38.1h-2.5v10.1M77.2 170.2v10.1M89.9 205.7v12.7h12.7l2.6 2.5"/>
<circle cx="72.1" cy="99.1" r=".51"/>
</g>
<circle cx="95" cy="218.4" r=".51" fill="#0dab76"/>
<g fill="none" stroke="#0dab76" stroke-width=".21">
<path d="M92.5 205.7v5.1h20.2l5.1 10.1h7.6l2.6 2.6"/>
<circle cx="95" cy="218.4" r=".51"/>
</g>
<circle cx="117.8" cy="221" r=".51" fill="#0dab76"/>
<g fill="none" stroke="#0dab76" stroke-width=".21">
<path d="M95 205.7v2.6h35.5l7.6 12.6h7.7l2.5 2.6"/>
<circle cx="117.8" cy="221" r=".51"/>
</g>
<circle cx="138.1" cy="221" r=".51" fill="#0dab76"/>
<g fill="none" stroke="#0dab76" stroke-width=".21">
<path d="M84.8 205.7v53.3M87.4 205.7v38.1h7.6v15.2h2.5"/>
<circle cx="138.1" cy="221" r=".51"/>
</g>
<text font-size="3.6" x="0" y="296">03/04/2020 15:30 C:\Users\Samsung\Documents\EAGLE\projects\Respitator MKII\Respirador MKII.sch (Sheet: 1/1)</text>
<g font-size="2.5" fill="#0dab76">
<text x="74.7" y="48.3" transform="rotate(-90 74.7 48.3)">Intake Solenoid Valve</text>
<text x="95" y="48.3" transform="rotate(-90 95 48.3)">Exhaust Solenoid Valve</text>
</g>
<g font-size="2.5" fill="#808080">
<text x="73.1" y="55.4" transform="rotate(-90 73.1 55.4)">X1-1</text>
<text x="78.1" y="55.4" transform="rotate(-90 78.1 55.4)">X1-2</text>
<text x="93.3" y="55.4" transform="rotate(-90 93.3 55.4)">X2-1</text>
<text x="98.4" y="55.4" transform="rotate(-90 98.4 55.4)">X2-2</text>
<text x="81.8" y="63.2" transform="rotate(-90 81.8 63.2)">12V</text>
<text x="102.1" y="63.2" transform="rotate(-90 102.1 63.2)">12V</text>
<text x="67.1" y="80.1" transform="rotate(-90 67.1 80.1)">Q1</text>
<text x="69.6" y="80.1" transform="rotate(-90 69.6 80.1)">IRF540</text>
<text x="87.4" y="80.1" transform="rotate(-90 87.4 80.1)">Q2</text>
<text x="89.9" y="80.1" transform="rotate(-90 89.9 80.1)">IRF540</text>
<text x="86.9" y="104.4" transform="rotate(-90 86.9 104.4)">GND</text>
<text x="66.6" y="109.5" transform="rotate(-90 66.6 109.5)">GND</text>
<text x="79.2" y="117.1" transform="rotate(-90 79.2 117.1)">GND</text>
<text x="89.4" y="114.6" transform="rotate(-90 89.4 114.6)">GND</text>
<text x="72.9" y="123.6" transform="rotate(-90 72.9 123.6)">LED5</text>
<text x="83.1" y="121.1" transform="rotate(-90 83.1 121.1)">LED1</text>
<text x="108.2" y="121.8" transform="rotate(-90 108.2 121.8)">SG1</text>
<text x="112" y="132.2" transform="rotate(-90 112 132.2)">Active Buzzer</text>
<text x="114.8" y="142.5" transform="rotate(-90 114.8 142.5)">GND</text>
<text x="81.8" y="152.7" transform="rotate(-90 81.8 152.7)">GND</text>
<text x="104.6" y="152.7" transform="rotate(-90 104.6 152.7)">GND</text>
<text x="75.4" y="159.2" transform="rotate(-90 75.4 159.2)">LED4</text>
<text x="74.2" y="213.6" transform="rotate(-90 74.2 213.6)">GND</text>
<text x="61.8" y="225.7" transform="rotate(-90 61.8 225.7)">12V</text>
<text x="99.6" y="241" transform="rotate(-90 99.6 241)">12V</text>
<text x="109.7" y="244.1" transform="rotate(-90 109.7 244.1)">GND</text>
<text x="122.4" y="243.5" transform="rotate(-90 122.4 243.5)">12V</text>
<text x="132.5" y="244.1" transform="rotate(-90 132.5 244.1)">GND</text>
<text x="142.7" y="243.5" transform="rotate(-90 142.7 243.5)">12V</text>
<text x="152.8" y="244.1" transform="rotate(-90 152.8 244.1)">GND</text>
<text x="107.2" y="253.7" transform="rotate(-90 107.2 253.7)">12V</text>
<text x="107.2" y="269.5" transform="rotate(-90 107.2 269.5)">GND</text>
</g>
<g font-size="2.1" fill="#808080">
<text x="102.2" y="124.1" transform="rotate(-90 102.2 124.1)">+</text>
<text x="102.2" y="128.1" transform="rotate(-90 102.2 128.1)">-</text>
<text x="61.6" y="182.5" transform="rotate(-90 61.6 182.5)">2</text>
<text x="64.2" y="182.5" transform="rotate(-90 64.2 182.5)">1</text>
<text x="69.3" y="182.5" transform="rotate(-90 69.3 182.5)">5</text>
<text x="71.8" y="182.5" transform="rotate(-90 71.8 182.5)">6</text>
<text x="74.3" y="182.5" transform="rotate(-90 74.3 182.5)">7</text>
<text x="76.9" y="182.5" transform="rotate(-90 76.9 182.5)">8</text>
<text x="79.4" y="182.5" transform="rotate(-90 79.4 182.5)">9</text>
<text x="82" y="182.5" transform="rotate(-90 82 182.5)">10</text>
<text x="84.5" y="182.5" transform="rotate(-90 84.5 182.5)">11</text>
<text x="87" y="182.5" transform="rotate(-90 87 182.5)">12</text>
<text x="89.6" y="182.5" transform="rotate(-90 89.6 182.5)">13</text>
<text x="92.1" y="182.5" transform="rotate(-90 92.1 182.5)">14</text>
<text x="94.7" y="182.5" transform="rotate(-90 94.7 182.5)">15</text>
<text x="97.2" y="182.5" transform="rotate(-90 97.2 182.5)">16</text>
<text x="62.8" y="191.4" transform="rotate(-90 62.8 191.4)">D0/RX</text>
<text x="65.3" y="191.2" transform="rotate(-90 65.3 191.2)">D1/TX</text>
<text x="70.4" y="187.9" transform="rotate(-90 70.4 187.9)">D2</text>
<text x="72.9" y="187.9" transform="rotate(-90 72.9 187.9)">D3</text>
<text x="75.4" y="187.9" transform="rotate(-90 75.4 187.9)">D4</text>
<text x="78" y="187.9" transform="rotate(-90 78 187.9)">D5</text>
<text x="80.5" y="187.9" transform="rotate(-90 80.5 187.9)">D6</text>
<text x="83.1" y="187.9" transform="rotate(-90 83.1 187.9)">D7</text>
<text x="85.6" y="187.9" transform="rotate(-90 85.6 187.9)">D8</text>
<text x="88.1" y="187.9" transform="rotate(-90 88.1 187.9)">D9</text>
<text x="90.7" y="189.1" transform="rotate(-90 90.7 189.1)">D10</text>
<text x="93.2" y="188.9" transform="rotate(-90 93.2 188.9)">D11</text>
<text x="95.8" y="189.1" transform="rotate(-90 95.8 189.1)">D12</text>
<text x="98.3" y="189.1" transform="rotate(-90 98.3 189.1)">D13</text>
<text x="62.8" y="200.8" transform="rotate(-90 62.8 200.8)">5V</text>
<text x="65.3" y="200.8" transform="rotate(-90 65.3 200.8)">3V3</text>
<text x="67.9" y="200.8" transform="rotate(-90 67.9 200.8)">VIN</text>
<text x="70.4" y="200.8" transform="rotate(-90 70.4 200.8)">GND</text>
<text x="72.9" y="200.8" transform="rotate(-90 72.9 200.8)">RESET</text>
<text x="78" y="200.8" transform="rotate(-90 78 200.8)">AREF</text>
<text x="80.5" y="200.8" transform="rotate(-90 80.5 200.8)">A7</text>
<text x="83.1" y="200.8" transform="rotate(-90 83.1 200.8)">A6</text>
<text x="85.6" y="200.8" transform="rotate(-90 85.6 200.8)">A5/SCL</text>
<text x="88.1" y="200.8" transform="rotate(-90 88.1 200.8)">A4/SDA</text>
<text x="90.7" y="200.8" transform="rotate(-90 90.7 200.8)">A3</text>
<text x="93.2" y="200.8" transform="rotate(-90 93.2 200.8)">A2</text>
<text x="95.8" y="200.8" transform="rotate(-90 95.8 200.8)">A1</text>
<text x="98.3" y="200.8" transform="rotate(-90 98.3 200.8)">A0</text>
<text x="61.6" y="205.9" transform="rotate(-90 61.6 205.9)">27</text>
<text x="64.2" y="205.9" transform="rotate(-90 64.2 205.9)">17</text>
<text x="66.7" y="205.9" transform="rotate(-90 66.7 205.9)">30</text>
<text x="69.3" y="206.7" transform="rotate(-90 69.3 206.7)">4*2</text>
<text x="71.8" y="206.7" transform="rotate(-90 71.8 206.7)">3*2</text>
<text x="76.9" y="205.9" transform="rotate(-90 76.9 205.9)">18</text>
<text x="79.4" y="205.9" transform="rotate(-90 79.4 205.9)">26</text>
<text x="82" y="205.9" transform="rotate(-90 82 205.9)">25</text>
<text x="84.5" y="205.9" transform="rotate(-90 84.5 205.9)">24</text>
<text x="87" y="205.9" transform="rotate(-90 87 205.9)">23</text>
<text x="89.6" y="205.9" transform="rotate(-90 89.6 205.9)">22</text>
<text x="92.1" y="205.9" transform="rotate(-90 92.1 205.9)">21</text>
<text x="94.7" y="205.9" transform="rotate(-90 94.7 205.9)">20</text>
<text x="97.2" y="205.9" transform="rotate(-90 97.2 205.9)">19</text>
</g>
</svg>
